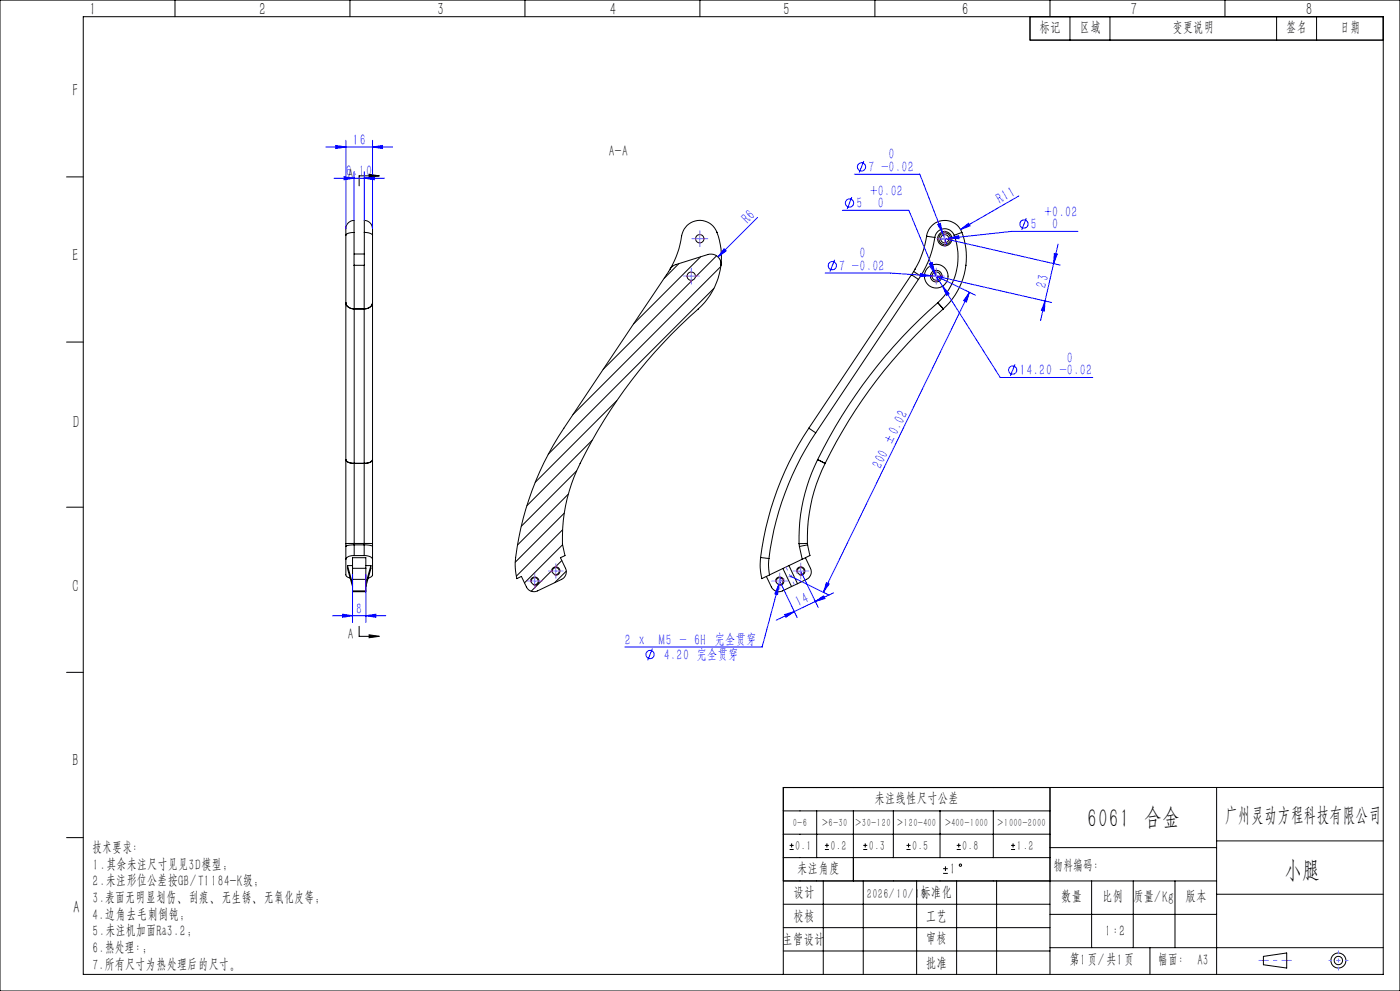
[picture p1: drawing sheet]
<svg xmlns="http://www.w3.org/2000/svg" width="420mm" height="297mm" viewBox="0 0 420 297" stroke-linecap="round" stroke-linejoin="round" font-family="sans-serif">
<g fill="none" stroke="#000" stroke-width=".3">
<path d="M0 0h420v297h-420zM25 5h390v287h-390zM52.5 0v5M105 0v5M157.5 0v5M210 0v5M262.5 0v5M309 5v7h106M315 0v5M321 5v7M333 5v7M367.5 0v5"/>
<path d="M383 5v7M395 5v7M20 53h5M110.7 52.2l3.1 .5-3.1 .5zM113.8 52.7h-6.1v3M103.8 70.5v20.2M106.2 69.7v-3.5a2.6 2.6 0 0 0-2.4 3.4v.9M106.2 69.7a2.75 2.75 0 0 0-2.4 .8M106.2 69.7l.1 9.8M106.2 76.1h3.1M106.3 79.5v13.1M106.3 79.5h3"/>
<path d="M109.3 79.5v13.1M109.3 69.7v-3.6a2.48 2.48 0 0 1 2.5 2.8v1.6M109.3 69.7h.5a2.12 2.12 0 0 1 2 .8M109.3 79.5h.1M109.3 69.7v9.8M111.8 70.5v20.2M203.7 79l-4.5 4.4M204.5 70.8a26.8 26.8 0 0 1-3.5 9.8M204.5 70.8a5.6 5.6 0 0 1 5.5-4.8 5.6 5.6 0 0 1 5.5 4.8l.8 3.7v5M204.5 70.8h.1M210.2 77l-20.2 20.1M215 76.7l-6.4 6.3"/>
<path d="M216.2 79.9l-44.4 44.4M216.3 79.5a3 3 0 0 0-3.9-3.2l-9.7 3a2.69 2.69 0 0 0-1.7 1.3M216.3 79.5a21.2 21.2 0 0 1-6.8 13.1 146.6 146.6 0 0 0-37.3 50.4 50 50 0 0 0-3.4 20.3M278 70.8l2.5 .4M278 70.8a27.8 27.8 0 0 1-3.5 9.8M280.5 71.2a29 29 0 0 1-4.3 11.5M286.2 70.5a2.99 2.99 0 0 0-3.1-1.9 2.99 2.99 0 0 0-2.6 2.6M286.2 70.5a18.6 18.6 0 0 1-4.9 20.2M288.6 69.7a5.5 5.5 0 0 0-5.8-3.6 5.5 5.5 0 0 0-4.8 4.7M288.6 69.7l-2.4 .8M288.6 69.7a20.5 20.5 0 0 1 1.2 9.8M289.8 79.5a21 21 0 0 1-6.8 13.1"/>
<path d="M289.8 79.5h.1M103.8 90.7a2.25 2.25 0 0 0 2.5 1.9M103.8 90.7a2.31 2.31 0 0 0 2.5 1.9M103.8 90.7v47.1M106.3 92.6h.1M106.3 92.6v46.2M106.3 92.6h3M109.3 92.6h.1M109.3 92.6v46.2M111.8 90.7a2.25 2.25 0 0 1-2.5 1.9M111.8 90.7a2.31 2.31 0 0 1-2.5 1.9M111.8 90.7v47.1"/>
<path d="M201 80.6l-28 42a95.8 95.8 0 0 0-16 32.8l-1.4 5.8-.9 5.9a18.1 18.1 0 0 0 .3 6.3l1.4-.6 1.5 3.1a2.48 2.48 0 0 0 3.4 1.2l7.2-3.5a2.48 2.48 0 0 0 1.2-3.3l-1.6-3.2 1.4-.6-.7-3.2M207.7 84l-26.8 26.7M214.2 86.4l-49.7 49.7M273.4 82.3l2.1 1.4M273.4 82.3l-30.8 46M274.1 81.4l2.1 1.3M274.1 81.4l-.7 .9M274.5 80.6l-.4 .8M274.5 80.6h.1M275.5 83.7l-30.8 46M276.2 82.7l-.7 1M281.3 90.7l1.7 1.9"/>
<path d="M281.3 90.7a151.2 151.2 0 0 0-36 47.1M283 92.6a148.6 148.6 0 0 0-35.5 46.2M283 92.6h.1M20 102.5h5M103.8 137.8a2.32 2.32 0 0 0 2.5 1M103.8 137.8a2.26 2.26 0 0 0 2.5 1.1M103.8 137.8v25.1M106.3 138.8v.1M106.3 138.9v24M106.3 138.8h3M106.3 138.9h3M109.3 138.8v.1"/>
<path d="M109.3 138.9v24M111.8 137.8a2.32 2.32 0 0 1-2.5 1M111.8 137.8a2.26 2.26 0 0 1-2.5 1.1M111.8 137.8v25.1M177.7 131.9l-19.6 19.6M185 120.1l-24.5 24.5M242.6 128.3a89.8 89.8 0 0 0-14.4 38.8M242.6 128.3l2.1 1.4M244.7 129.7a87.8 87.8 0 0 0-14 37.7M245.3 137.8l2.2 1.1M245.3 137.8l2.2 1M245.3 137.8a53.1 53.1 0 0 0-5.6 25.1"/>
<path d="M247.5 138.8v.1M247.5 138.9a49.5 49.5 0 0 0-5.3 24M20 152h5M168.8 158.8l-13.9 13.9M169.3 153.8l-14.7 14.7M170.5 148.1l-15.2 15.2M173 141.1l-16.6 16.6M103.8 163.8v3.8M103.8 167.6v4.7l.1 .4 1.2 .6M103.8 162.9v.9M104.2 169.5v.9l1.6 5.4M104.2 169.5h1.6"/>
<path d="M104.2 169.5l1.6 5.4M105.8 170.3v3.3M105.8 177.1v.2h3.9v-.2M105.8 170.3h3.9M105.8 173.6h3.9M105.8 170.3v-3.2h3.9v3.2M105.8 173.6v3.5M105.8 177.1h3.9M106.3 162.9h-2.5M106.3 163.3a3.6 3.6 0 0 0-2.5 .5M106.3 163.3v3.2M106.3 166.5a2.38 2.38 0 0 0-2.5 1.1"/>
<path d="M106.3 162.9v.4M106.3 162.9h3M106.3 166.5h3M106.3 163.3h3M109.3 162.9h2.5M109.3 163.3v3.2M109.3 163.3a3.6 3.6 0 0 1 2.5 .5M109.3 166.5a2.63 2.63 0 0 1 2.5 1.1M109.3 162.9v.4M109.7 170.3v3.3M109.7 173.6v3.5M109.7 169.5h1.6"/>
<path d="M111.3 169.5v.9l-1.6 5.4M111.3 169.5l-1.6 5.4M111.8 163.8v3.8M111.8 167.6v4.7a1.48 1.48 0 0 1-1.3 .9M111.8 162.9v.9M159.2 174.5a1.24 1.24 0 0 1 1.1-1.6 1.24 1.24 0 0 1 1.4 1.4 1.24 1.24 0 0 1-1.6 1.1M165.5 171.5a1.26 1.26 0 0 1 1.1-1.6 1.26 1.26 0 0 1 1.4 1.4 1.26 1.26 0 0 1-1.6 1.1M165.7 170.8l-6.4 6.4M168.6 168l-2.2 2.1M168.8 163.3l-11.5 11.4M169.9 171.2l-3.5 3.4M228.2 167.1a17.1 17.1 0 0 0 .4 6.3l2.3-1.1"/>
<path d="M228.2 167.1l2.5 .3M229.9 172.8l1.5 3.1a2.48 2.48 0 0 0 3.3 1.2l2.8-1.3M230.7 167.4l-.2 1.8 .4 3.1M232.7 174.5a1.24 1.24 0 0 1 1.1-1.6 1.24 1.24 0 0 1 1.3 1.4 1.24 1.24 0 0 1-1.5 1.1M234.9 170.4l2.6 5.4M236.7 169.5l2.6 5.4M239 171.5a1.26 1.26 0 0 1 1.1-1.6 1.26 1.26 0 0 1 1.4 1.4 1.26 1.26 0 0 1-1.6 1.1M239.3 174.9l-1.8 .9M239.7 162.9l.1 .9M239.8 163.8l.9 3.8M240.7 167.6l-9.8 4.7M241.6 167.1l1.5 3.2a2.48 2.48 0 0 1-1.1 3.3l-2.7 1.3"/>
<path d="M242.2 162.9l.1 .4M242.2 162.9h-2.5M242.3 163.3l-2.5 .5M242.3 163.3l.7 3.2-2.3 1.1M107.7 187.7v3h6.1M110.7 190.2l3.1 .5-3.1 .4zM20 201.5h5M315 236v56M365 236v56M415 236h-180v56M20 251h5M235 243h80"/>
<path d="M235 250h80M235 257h80M236.9 254.6h1.2M236.9 253.4h1.2M237.5 252.8v1.2M245 243v14M247.5 254.6h1.2M247.5 253.4h1.2M248.1 252.8v1.2M256 243v21M259 254.6h1.2M259 253.4h1.2"/>
<path d="M259.6 252.8v1.2M268 243v14M272 254.6h1.2M272 253.4h1.2M272.6 252.8v1.2M282 243v14M283.6 259.6v1.5M287 254.6h1.2M287 253.4h1.2M287.6 252.8v1.2M298 243v14M303.3 254.6h1.2"/>
<path d="M303.3 253.4h1.2M303.9 252.8v1.2M315 254h50M365 252h50M235 264h130M235 278h80M235 271h80M247 264v28M259 264v28M275 264v28M282.9 261.8h1.4M282.9 260.3h1.4"/>
<path d="M287 264v28M299 264v28M315 274h50M327.5 264v20M340 264v20M352.5 264v20M365 268h50M235 285h80M315 284h100M345 284v8M379 286.6l7-1v4.5l-7-1z"/>
<circle cx="209.9" cy="71.6" r="1.25"/>
<circle cx="283.4" cy="71.5" r="1.24"/>
<circle cx="283.4" cy="71.5" r="2.14"/>
<circle cx="283.4" cy="71.6" r="1.75"/>
<circle cx="207.4" cy="82.8" r="1.25"/>
<circle cx="280.9" cy="82.8" r="3.6"/>
<circle cx="280.9" cy="82.8" r="1.75"/>
<circle cx="280.9" cy="82.8" r="1.25"/>
<circle cx="160.4" cy="174.2" r="1.05"/>
<circle cx="166.7" cy="171.1" r="1.05"/>
<circle cx="233.9" cy="174.2" r="1.05"/>
<circle cx="240.2" cy="171.1" r="1.04"/>
<circle cx="288.1" cy="259.3" r=".34"/>
<circle cx="401.5" cy="287.9" r="1.24"/>
<circle cx="401.5" cy="287.9" r="2.25"/>
</g>
<g fill="none" stroke="#00f" stroke-width=".3">
<path d="M97.8 44.1h20M100.2 53.4h15.1M100.8 43.6l3 .5-3 .4zM103.2 53l3 .4-3 .5zM103.8 42v26.5M106.2 51.4v14.6M109.3 53.4l3-.4v.9zM109.3 51.4v14.6M111.8 44.1l3-.5v.9zM111.8 42v26.5M255.6 59.1l-1.5 3.5M256.3 52.2h19.6l6.9 17.7"/>
<path d="M259.2 48.3l-1.5 3.5M305.6 58.7l-17.4 10.1M217.2 74.6l.6 .6-2.4 1.8zM227.3 65.2l-11.9 11.8M250.4 77.9l-1.4 3.5M252.7 63h20l7.7 18.6M278.8 79l.8-.3 .8 2.9zM279 79.8l21.1 33.3h27.7M281.3 67.3l.8-.3 .7 2.9zM282.8 69.9l1.3 3.3M283.4 71.5l34.6 7.9M284.7 71.4l2.9-.8 .1 .9z"/>
<path d="M284.7 71.4l-2.5 .3M288.2 68.8l2.3-1.9 .5 .8zM307.9 65.4l-1.4 3.5M316.3 76l.9 .2-1.1 2.8zM317.4 73.2l-5.2 22.9M323.4 69.4h-19.9l-18.8 2M247.5 81.8h19.7l11.9 .9M276.2 82l2.9 .7-3 .2zM279.1 82.7l3.5 .2M280.4 81.6l.9 2.3M282.8 85.8l2 2.2-.8 .5zM290.8 87.6l-43.8 89.9"/>
<path d="M290.8 87.6l-.9 2.9-.8-.4zM292.6 88.5l-11.7-5.7 34.6 7.9M313.5 90.2l-.2 3-.9-.2zM304.5 109.1l-1.4 3.6M105.8 172.2v14.3M109.7 172.2v14.3M233.6 175.2l-.3 3-.9-.2zM233.6 175.2l-5 18.7h-41.1M233.9 174.2l5.2 10.9M234.2 173.2l-.6 2M237.1 172.6l11.7 5.8M240.2 171.2l5.3 10.9"/>
<path d="M247.9 174.6l.8 .4-1.7 2.5zM250 177.7l-5.4 2.6M99.8 184.5h15.9M102.8 184.1l3 .4-3 .5zM109.7 184.5l3-.4v.9zM195.7 194.4l-1.4 3.5M235.4 184.2l2.9-.9-2.5 1.7zM238.3 183.3l-5.4 2.6M244.6 180.3l-6.3 3M244.6 180.3l2.5-1.7 .4 .8z"/>
<circle cx="258.5" cy="50" r="1.23"/>
<circle cx="249.7" cy="79.6" r="1.24"/>
<circle cx="254.8" cy="60.9" r="1.24"/>
<circle cx="307.2" cy="67.1" r="1.24"/>
<circle cx="303.8" cy="110.9" r="1.24"/>
<circle cx="195" cy="196.1" r="1.24"/>
</g>
<path d="M235.8 169.9l2.6 5.4M398.5 287.9h6M401.5 284.9v6" fill="none" stroke="#f0f" stroke-width=".3" stroke-dasharray="30.5 1.3 1.3 1.3" stroke-dashoffset="29.4" stroke-linecap="butt"/>
<path d="M377.5 287.9h10" fill="none" stroke="#f0f" stroke-width=".3" stroke-dasharray="30.5 1.3 1.3 1.3" stroke-dashoffset="27.4" stroke-linecap="butt"/>
<path d="M233.9 174.2l6.3-3.1" fill="none" stroke="#f0f" stroke-width=".3" stroke-dasharray="30.5 1.3 1.3 1.3" stroke-dashoffset="28.9" stroke-linecap="butt"/>
<g fill="none" stroke="#f0f" stroke-width=".3" stroke-dasharray="30.5 1.3 1.3 1.3" stroke-linecap="butt">
<path d="M208.7 71.5h-1.3M209.9 70.3v-1.3M209.9 72.8v1.2M211.2 71.5h1.2M282.2 71.5h-1.3M283.4 70.3v-1.3M283.4 72.8v1.2M284.7 71.5h1.2M206.1 82.7h-1.2M207.4 81.5v-1.3M207.4 84v1.2M208.6 82.7h1.3"/>
<path d="M279.6 82.7h-1.2M280.9 81.5v-1.3M280.9 84v1.2M282.1 82.7h1.3M159.2 174.2h-1.1M160.4 172.9v-1M160.4 175.4v1.1M161.7 174.2h1M165.5 171.1h-1.1M166.7 169.9v-1.1M166.7 172.4v1M168 171.1h1"/>
<path d="M232.7 174.2h-1.3M233.9 172.9v-1.2M233.9 175.4v1.3M235.2 174.2h1.2M239 171.1h-1.3M240.2 169.9v-1.3M240.2 172.4v1.2M241.5 171.1h1.2"/>
</g>
<g fill="none" stroke="#f0f" stroke-width=".3">
<path d="M208.7 71.5h2.5M209.9 70.3v2.5M282.2 71.5h2.5M283.4 70.3v2.5M206.1 82.8h2.5M207.4 81.5v2.5M279.6 82.8h2.5M280.9 81.5v2.5M159.2 174.2h2.5M160.4 172.9v2.5M165.5 171.2h2.5M166.7 169.9v2.5"/>
<path d="M232.7 174.2h2.5M233.9 172.9v2.5M239 171.2h2.5M240.2 169.9v2.5"/>
</g>
<path d="M110.7 52.2l3.1 .5-3.1 .5zM110.7 190.2l3.1 .5-3.1 .4z" fill="#000"/>
<g fill="#00f">
<path d="M288.2 68.8l2.3-1.9 .5 .8z"/>
<path d="M217.2 74.6l.6 .6-2.4 1.8z"/>
<path d="M233.6 175.2l-1.2 2.8 .9 .2zM281.3 67.3l1.5 2.6-.7-2.9zM282.8 85.8l1.2 2.7 .8-.5zM284.7 71.4l3 .1-.1-.9zM276.2 82l-.1 .9 3-.2zM278.8 79l1.6 2.6-.8-2.9z"/>
<path d="M235.4 184.2l2.9-.9-2.5 1.7zM244.6 180.3l2.5-1.7 .4 .8z"/>
<path d="M313.5 90.2l-.2 3-.9-.2zM316.3 76l.9 .2-1.1 2.8z"/>
<path d="M247.9 174.6l.8 .4-1.7 2.5zM290.8 87.6l-.9 2.9-.8-.4z"/>
<path d="M102.8 184.1l3 .4-3 .5zM109.7 184.5l3-.4v.9z"/>
<path d="M100.8 43.6l3 .5-3 .4zM111.8 44.1l3-.5v.9z"/>
<path d="M103.2 53l3 .4-3 .5zM109.3 53.4l3-.4v.9z"/>
</g>
<g font-size="7.3">
<text x="326.1" y="248.4">6061 合金</text>
<text x="385.2" y="264.3">小腿</text>
</g>
<text font-size="6.1" x="367.3" y="247.3">广州灵动方程科技有限公司</text>
<g font-size="4.9">
<text x="26.7" y="4.8">1</text>
<text x="77.7" y="4.8">2</text>
<text x="131.2" y="4.8">3</text>
<text x="183" y="4.8">4</text>
<text x="235" y="4.8">5</text>
<text x="288.5" y="4.8">6</text>
<text x="339.2" y="4.8">7</text>
<text x="391.8" y="4.8">8</text>
<text x="21.7" y="29">F</text>
<text x="21.7" y="78.6">E</text>
<text x="21.8" y="128.7">D</text>
<text x="21.6" y="177.7">C</text>
<text x="21.7" y="229.8">B</text>
<text x="21.9" y="274">A</text>
</g>
<g font-size="4.3">
<text x="311.9" y="10.2">标记</text>
<text x="323.9" y="10.2">区域</text>
<text x="351.7" y="10.2">变更说明</text>
<text x="385.9" y="10.2">签名</text>
<text x="401.9" y="10.2">日期</text>
<text x="182.7" y="47">A-A</text>
<text x="104.3" y="53.9">A</text>
<text x="104.3" y="191.9">A</text>
<text x="262.3" y="241.2">未注线性尺寸公差</text>
<text x="27.7" y="255.9">技术要求：</text>
<text x="27.7" y="260.9">1.其余未注尺寸见见3D模型；</text>
<text x="239.2" y="262.2">未注角度</text>
<text x="284.8" y="262.2">1</text>
<text x="316" y="261.3">物料编码：</text>
<text x="27.7" y="265.9">2.未注形位公差按GB/T1184-K级；</text>
<text x="238.1" y="269.5">设计</text>
<text x="276.2" y="269.5">标准化</text>
<text x="27.7" y="270.9">3.表面无明显划伤、刮痕、无生锈、无氧化皮等；</text>
<text x="27.7" y="275.9">4.边角去毛刺倒钝;</text>
<text x="318.3" y="270.6">数量</text>
<text x="330.6" y="270.6">比例</text>
<text x="339.9" y="270.6">质量/Kg</text>
<text x="355.7" y="270.6">版本</text>
<text x="27.7" y="280.9">5.未注机加面Ra3.2；</text>
<text x="238.1" y="276.5">校核</text>
<text x="277.8" y="276.5">工艺</text>
<text x="331.4" y="280.9">1:2</text>
<text x="27.7" y="285.9">6.热处理:；</text>
<text x="234.7" y="283.5">主管设计</text>
<text x="277.8" y="283.2">审核</text>
<text x="27.7" y="290.9">7.所有尺寸为热处理后的尺寸。</text>
<text x="277.8" y="290.6">批准</text>
<text x="320.8" y="289.6">第1页/共1页</text>
<text x="347.4" y="289.6">幅面： A3</text>
</g>
<g font-size="4.3" fill="#00f">
<text x="105.7" y="43.7">16</text>
<text x="103.8" y="53.1">6.10</text>
<text x="260.5" y="51.9">7 -0.02</text>
<text x="266.6" y="48.1">0</text>
<text x="261.1" y="58.9">+0.02</text>
<text x="256.9" y="62.7">5</text>
<text x="263.3" y="62.7">0</text>
<text x="300.2" y="61.5" transform="rotate(-30 300.2 61.5)">R11</text>
<text x="313.4" y="65.2">+0.02</text>
<text x="224.5" y="67.5" transform="rotate(-45 224.5 67.5)">R6</text>
<text x="309.2" y="69">5</text>
<text x="315.6" y="69">0</text>
<text x="257.8" y="77.7">0</text>
<text x="251.7" y="81.5">7 -0.02</text>
<text x="314.1" y="86.5" transform="rotate(-77 314.1 86.5)">23</text>
<text x="305.9" y="112.8">14.20 -0.02</text>
<text x="320.1" y="109">0</text>
<text x="264.5" y="140.9" transform="rotate(-64 264.5 140.9)">200 ±0.02</text>
<text x="106.8" y="184.2">8</text>
<text x="239.6" y="182.3" transform="rotate(-26 239.6 182.3)">14</text>
<text x="187.5" y="193.6">2 x</text>
<text x="197.7" y="193.6">M5 - 6H 完全贯穿</text>
<text x="199.2" y="198">4.20 完全贯穿</text>
</g>
<g font-size="3.6">
<text x="238.5" y="255">0.1</text>
<text x="249.1" y="255">0.2</text>
<text x="260.6" y="255">0.3</text>
<text x="273.6" y="255">0.5</text>
<text x="288.7" y="255">0.8</text>
<text x="305" y="255">1.2</text>
<text x="260" y="269.5">2026/10/19</text>
</g>
<g font-size="3">
<text x="237.9" y="247.7">0-6</text>
<text x="246.7" y="247.7">&gt;6-30</text>
<text x="256.7" y="247.7">&gt;30-120</text>
<text x="269.1" y="247.7">&gt;120-400</text>
<text x="283.5" y="247.7">&gt;400-1000</text>
<text x="299.2" y="247.7">&gt;1000-2000</text>
</g>
</svg>
